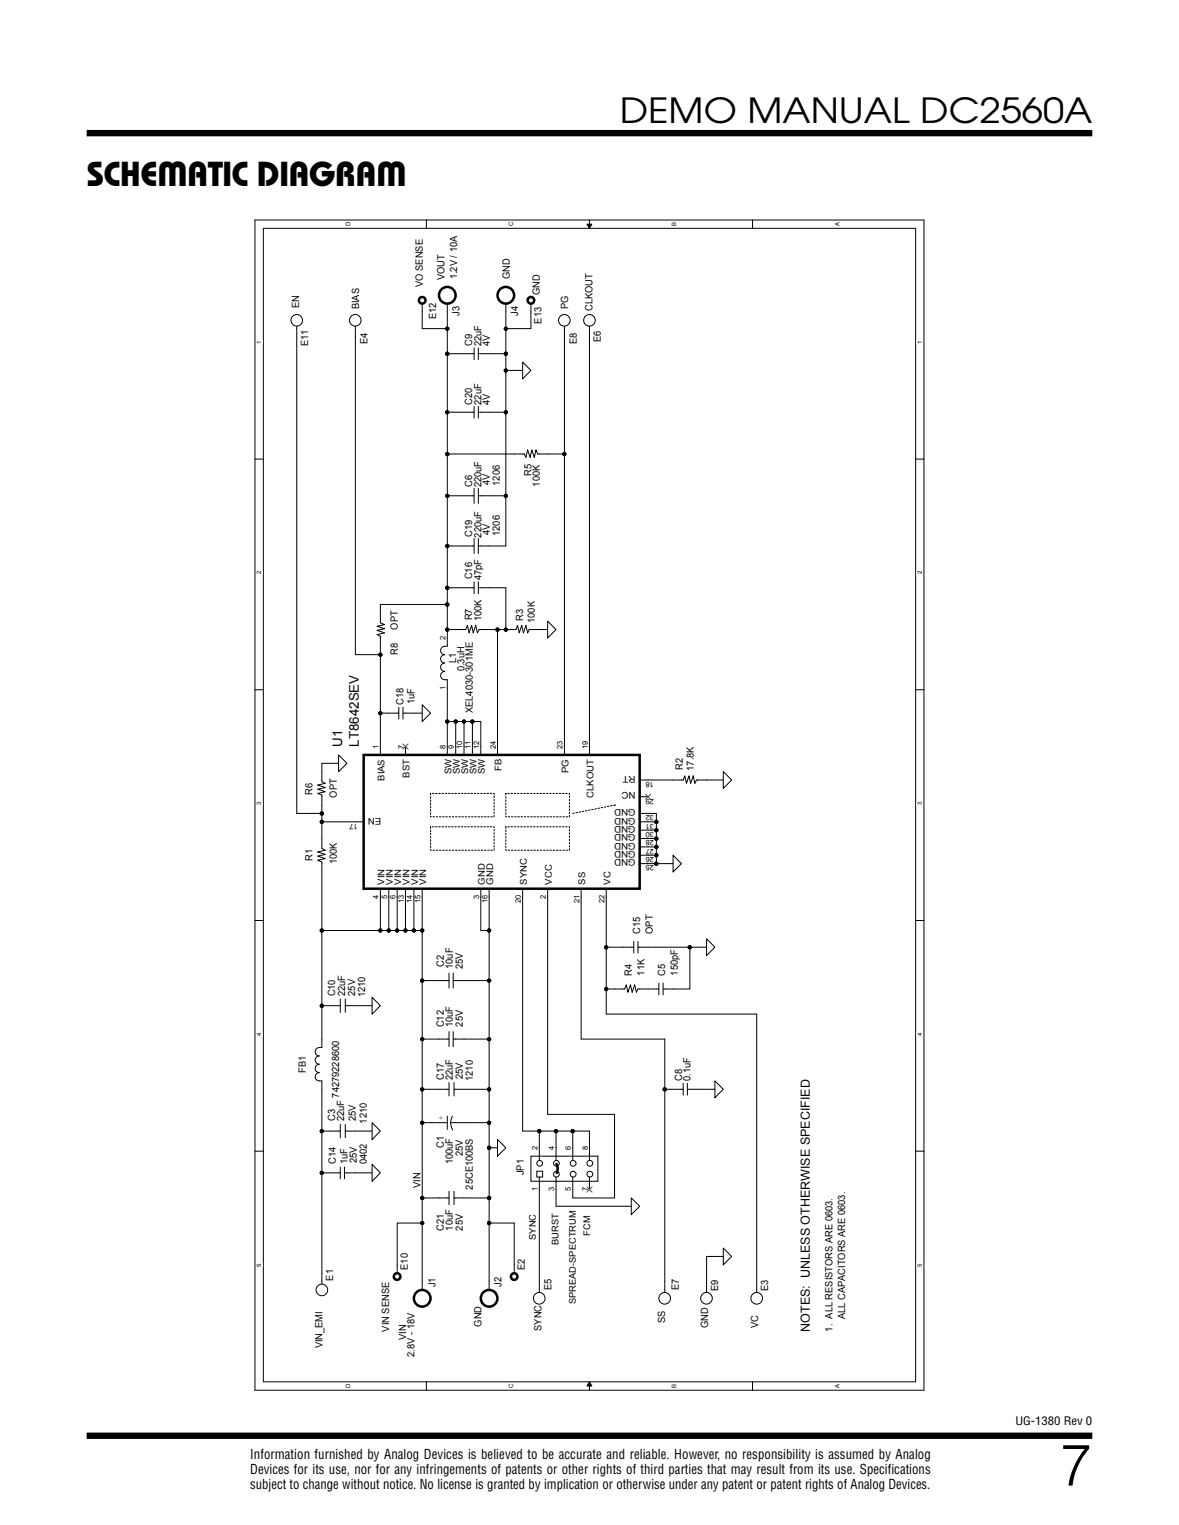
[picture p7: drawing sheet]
<svg xmlns="http://www.w3.org/2000/svg" width="216mm" height="279mm" viewBox="0 0 216 279" stroke-linecap="round" stroke-linejoin="round" font-family="sans-serif">
<path d="M15.9 24.4h184.1M15.9 263h184.1" fill="none" stroke="#000" stroke-width="1.2" stroke-linecap="butt"/>
<path d="M45.8 265.5h124.6v9.3h-124.6z" fill="#fff"/>
<path d="M46.7 40.3h122.5v214.4h-122.5zM48.2 41.8h119.5v211.4h-119.5z" fill="none" stroke="#000" stroke-width=".18"/>
<g fill="#fff">
<path d="M46.9 231.4h1.2v.6h-1.2z"/>
<path d="M167.8 231.4h1.3v.6h-1.3z"/>
</g>
<path d="M46.7 210.9h1.5M167.7 210.9h1.5" fill="none" stroke="#000" stroke-width=".18"/>
<g fill="#fff">
<path d="M46.9 189.2h1.2v.6h-1.2z"/>
<path d="M167.8 189.2h1.3v.6h-1.3z"/>
</g>
<path d="M46.7 168.6h1.5M167.7 168.6h1.5" fill="none" stroke="#000" stroke-width=".18"/>
<g fill="#fff">
<path d="M46.9 146.9h1.2v.6h-1.2z"/>
<path d="M167.8 146.9h1.3v.6h-1.3z"/>
</g>
<path d="M46.7 126.4h1.5M167.7 126.4h1.5" fill="none" stroke="#000" stroke-width=".18"/>
<g fill="#fff">
<path d="M46.9 104.6h1.2v.6h-1.2z"/>
<path d="M167.8 104.6h1.3v.6h-1.3z"/>
</g>
<path d="M46.7 84.1h1.5M167.7 84.1h1.5" fill="none" stroke="#000" stroke-width=".18"/>
<g fill="#fff">
<path d="M46.9 62.4h1.2v.6h-1.2z"/>
<path d="M167.8 62.4h1.3v.6h-1.3z"/>
<path d="M63.1 253.5h1.3v.8h-1.3z"/>
<path d="M63.1 40.7h1.3v.7h-1.3z"/>
<path d="M93 253.5h1.2v.8h-1.2z"/>
<path d="M93 40.7h1.2v.7h-1.2z"/>
</g>
<path d="M78.1 40.3v1.5M78.1 253.2v1.5" fill="none" stroke="#000" stroke-width=".18"/>
<g fill="#fff">
<path d="M122.9 253.6h1.2v.7h-1.2z"/>
<path d="M122.9 40.7h1.2v.7h-1.2z"/>
</g>
<path d="M107.5 41.1h.9l-.5 .7zM107.9 40.3v1.5M107.9 253.2l.5 .7h-.9zM107.9 253.2v1.5" fill="none" stroke="#000" stroke-width=".18"/>
<path d="M107.5 41.1h.9l-.5 .7zM107.9 253.2l.5 .7h-.9z" fill="#000"/>
<g fill="#fff">
<path d="M152.7 253.6h1.2v.7h-1.2z"/>
<path d="M152.7 40.7h1.2v.8h-1.2z"/>
</g>
<g fill="none" stroke="#000" stroke-width=".18">
<path d="M54.3 59.7v89.3h4.6M65.1 59.7v60.2h4.6M77.3 55.6v4.6h4.6M81.9 55.6v35.2M92.6 55.6v44.4h-5M97.2 55.6v4.6h-4.6M103.4 59.7v78.6M107.9 59.7v78.6M137.8 40.3v1.5M81.9 75.5h4.9M81.9 64.8h4.9M86.8 63.7v2.2"/>
<path d="M86.8 74.5v2.1M87.6 75.5h5M87.6 64.8h5M87.6 63.7v2.2M87.6 74.5v2.1M92.6 67.9h3.1M95.7 66.3l1.5 1.6-1.5 1.5zM81.9 90.8v9.2h4.9M81.9 90.8h4.9M81.9 83.2h14.1l.3 .6 .3-1.4 .5 1.4 .3-1.4 .4 1.4 .3-1.4 .4 .8h4.9M86.8 89.5v2.7M86.8 98.7v2.7"/>
<path d="M87.6 90.8h5M87.6 89.5v2.7M87.6 98.7v2.7M81.4 118.4a.77 .77 0 0 0-.7 .8 .77 .77 0 0 0 .7 .8 .75 .75 0 0 0-.7 .7 .75 .75 0 0 0 .7 .8M81.9 107.7h4.9M81.9 110.7h-12.2v3.4l.7 .3-1.3 .3 1.3 .5-1.3 .3 1.3 .4-1.3 .4 .6 .3v21.7M81.9 100v18.4h-.4M81.9 115.3h3.4l.3-.7 .3 1.3 .5-1.3 .3 1.3 .4-1.3 .3 1.3 .3-.6h6.8l.3-.7 .3 1.3 .4-1.3 .4 1.3 .4-1.3 .3 1.3 .3-.6h3.4M86.8 106.6v2.2M87.6 107.7h5v7.6M87.6 106.6v2.2M91.1 115.3v23"/>
<path d="M100.3 113.8l1.5 1.5-1.5 1.6zM62 138.3l1.5 1.6-1.5 1.5zM62 139.9h-3.1v3.3l.7 .3-1.4 .3 1.4 .5-1.4 .3 1.4 .5-1.4 .3 .7 .3v9.8l.7 .3-1.4 .3 1.4 .4-1.4 .4 1.4 .4-1.4 .3 .7 .3v26.4M69.7 130.7h3.3M73 129.6v2.1M73.8 130.7h3.5M73.8 129.6v2.1M74.3 136.8v1.5M77.3 129.1l1.6 1.6-1.6 1.5zM81.4 121.5a.77 .77 0 0 0-.7 .7 .77 .77 0 0 0 .7 .8 .76 .76 0 0 0-.7 .8 .76 .76 0 0 0 .7 .7h.5v13.8M81.9 132.2h6.1v6.1M83.4 132.2v6.1"/>
<path d="M85 132.2v6.1M86.5 132.2v6.1M58.9 150.6h7.7M117.1 142.9h8l.3-.8 .3 1.4 .5-1.4 .3 1.4 .4-1.4 .3 1.4 .3-.6h5M117.1 149h3.1v1.6M117.1 150.6h3.1M117.1 153.6h3.1M117.1 146h1.6M117.1 152.1h3.1M120.2 158.2h3.1M120.2 153.6v1.6h-3.1M120.2 155.2v1.5h-3.1"/>
<path d="M120.2 156.7v1.5h-3.1M120.2 150.6v3M123.3 156.7l1.5 1.5-1.5 1.5zM132.5 141.4l1.5 1.5-1.5 1.5zM58.9 170.5h10.8M69.7 162.8v7.7h1.5M71.2 162.8v7.7h1.5M72.7 162.8v7.7h1.6M74.3 162.8v7.7M74.3 170.5h1.5M75.8 162.8v7.7h1.5M77.3 179.7h4.9"/>
<path d="M77.3 162.8v56.7M82.2 178.3v2.7M83 179.7h6.6M83 178.3v2.7M88 162.8v7.7h1.6M89.6 162.8v73.5M95.7 162.8v44.4M100.3 162.8v41.4h12.2v15.3h-7.6v-3.8M106.4 162.8v27.6h15.3v46.4M111 173.5h5.1M111 162.8v23h27.6v51M116.1 172.5v2.1"/>
<path d="M116.8 172.5v2.1M116.8 173.5h12.6M126.3 173.5v7.7h-4.9M129.4 172l1.5 1.5-1.5 1.6zM58.5 196.5a.75 .75 0 0 0-.8 .8 .75 .75 0 0 0 .8 .7h.4v37.3M62.3 184.3h-3.4v7.6a.86 .86 0 0 0-1 .3 .86 .86 0 0 0 0 1l.6 .3a.76 .76 0 0 0-.8 .7 .76 .76 0 0 0 .8 .8 .76 .76 0 0 0-.8 .7 .76 .76 0 0 0 .8 .8M62.3 183v2.5M63.2 183v2.5M63.2 184.3h4.9M68.1 182.7l1.6 1.6-1.6 1.5zM77.3 199.6h4.9M77.3 190.4h4.9"/>
<path d="M82.2 189v2.8M82.2 198.3v2.5M83 190.4h6.6M83 189v2.8M83.1 198.3v2.5M83.1 199.6h6.5M111 181.2h3.4l.3-.8 .3 1.4 .5-1.4 .3 1.4 .4-1.4 .3 1.4 .3-.6h3.9M120.7 180.1v2.2M121.4 180.1v2.2M121.7 199.6h3.4M125.1 198.5v2.1M125.9 199.6h5"/>
<path d="M125.9 198.5v2.1M130.9 198l1.6 1.6-1.6 1.5zM58.9 214.9h3.4M58.9 207.2h3.4M62.3 206v2.5M62.3 213.8v2.2M63.1 214.9h5M63.1 213.8v2.2M63.2 206v2.5M63.2 207.2h4.9M68.1 213.3l1.6 1.6-1.6 1.5zM68.1 205.7l1.6 1.5-1.6 1.6z"/>
<path d="M77.3 219.5h4.9M77.3 219.5v4.6h-4.6v9.2M77.3 205.7h4.6M81.9 204.5v2.4M82.2 218.3v2.4M82.5 205.7h7.1M82.8 204.5l-.3 1.2 .1 .7 .3 .6M83.1 218.3v2.4M83.1 219.5h6.5M89.6 210.3h1.5M91.1 208.8l1.5 1.5-1.5 1.5zM95.7 207.2h3.1"/>
<path d="M97.2 211.8h12.3v4.6h-12.3zM98.3 214.6h1.1v1.1h-1.1zM98.8 215.7v21.1M101.8 207.2h6.1v5.4M101.8 207.2h-3v5.4M101.8 207.2v5.4M101.8 215.7v5.3h13.8M104.9 207.2v5.4M107.9 215.7v2.2M115.6 219.5l1.5 1.5-1.5 1.5zM77.3 224.1v12.2M89.6 224.1h4.6v9.2"/>
<path d="M132.5 228.7l1.5 1.5-1.5 1.5zM132.5 230.2h-3.1v6.6M137.8 253.2v1.5"/>
<circle cx="54.3" cy="58.7" r="1.06"/>
<circle cx="65.1" cy="58.7" r="1.06"/>
<circle cx="103.3" cy="58.7" r="1.06"/>
<circle cx="107.9" cy="58.7" r="1.06"/>
<circle cx="81.9" cy="75.5" r=".3"/>
<circle cx="81.9" cy="64.8" r=".3"/>
<circle cx="81.9" cy="60.2" r=".3"/>
<circle cx="92.6" cy="60.2" r=".29"/>
<circle cx="92.6" cy="67.9" r=".29"/>
<circle cx="92.6" cy="64.8" r=".3"/>
<circle cx="92.6" cy="75.5" r=".29"/>
<circle cx="81.9" cy="90.9" r=".3"/>
<circle cx="81.9" cy="83.2" r=".3"/>
<circle cx="92.6" cy="90.9" r=".29"/>
<circle cx="103.3" cy="83.2" r=".29"/>
<circle cx="69.7" cy="119.9" r=".3"/>
<circle cx="81.9" cy="100" r=".3"/>
<circle cx="81.9" cy="115.4" r=".3"/>
<circle cx="81.9" cy="110.8" r=".3"/>
<circle cx="81.9" cy="107.7" r=".3"/>
<circle cx="91.1" cy="115.4" r=".3"/>
<circle cx="92.6" cy="115.3" r=".3"/>
<circle cx="69.7" cy="130.7" r=".3"/>
<circle cx="81.9" cy="132.2" r=".3"/>
<circle cx="83.4" cy="132.2" r=".3"/>
<circle cx="85" cy="132.2" r=".29"/>
<circle cx="86.5" cy="132.2" r=".3"/>
<circle cx="58.9" cy="149" r=".3"/>
<circle cx="58.9" cy="150.6" r=".3"/>
<circle cx="120.2" cy="153.6" r=".3"/>
<circle cx="120.2" cy="156.7" r=".3"/>
<circle cx="120.2" cy="155.2" r=".3"/>
<circle cx="120.2" cy="152.1" r=".3"/>
<circle cx="120.2" cy="158.2" r=".3"/>
<circle cx="120.2" cy="150.6" r=".3"/>
<circle cx="58.9" cy="170.5" r=".3"/>
<circle cx="69.7" cy="170.5" r=".29"/>
<circle cx="71.2" cy="170.5" r=".3"/>
<circle cx="72.7" cy="170.5" r=".29"/>
<circle cx="74.2" cy="170.5" r=".3"/>
<circle cx="75.8" cy="170.5" r=".3"/>
<circle cx="77.3" cy="179.7" r=".3"/>
<circle cx="77.3" cy="170.5" r=".29"/>
<circle cx="89.6" cy="170.5" r=".3"/>
<circle cx="89.6" cy="179.7" r=".3"/>
<circle cx="111" cy="173.5" r=".3"/>
<circle cx="126.3" cy="173.5" r=".3"/>
<circle cx="58.9" cy="184.3" r=".3"/>
<circle cx="77.3" cy="199.6" r=".3"/>
<circle cx="77.3" cy="190.4" r=".29"/>
<circle cx="89.6" cy="199.6" r=".3"/>
<circle cx="89.6" cy="190.4" r=".3"/>
<circle cx="111" cy="181.2" r=".3"/>
<circle cx="121.7" cy="199.6" r=".3"/>
<circle cx="58.9" cy="207.2" r=".3"/>
<circle cx="58.9" cy="214.9" r=".3"/>
<circle cx="77.3" cy="205.7" r=".29"/>
<circle cx="77.3" cy="219.5" r=".3"/>
<circle cx="89.6" cy="219.5" r=".3"/>
<circle cx="89.6" cy="205.7" r=".3"/>
<circle cx="89.6" cy="210.3" r=".3"/>
<circle cx="98.8" cy="207.2" r=".3"/>
<circle cx="98.8" cy="213.1" r=".52"/>
<circle cx="101.8" cy="207.2" r=".3"/>
<circle cx="101.9" cy="215.1" r=".53"/>
<circle cx="101.9" cy="213.1" r=".52"/>
<circle cx="104.9" cy="207.2" r=".3"/>
<circle cx="105" cy="215.1" r=".53"/>
<circle cx="105" cy="213.1" r=".53"/>
<circle cx="108" cy="215.1" r=".53"/>
<circle cx="108" cy="213.1" r=".53"/>
<circle cx="58.9" cy="236.3" r="1.06"/>
<circle cx="77.3" cy="224.1" r=".29"/>
<circle cx="89.6" cy="224.1" r=".3"/>
<circle cx="98.7" cy="237.9" r="1.07"/>
<circle cx="121.7" cy="237.9" r="1.07"/>
<circle cx="129.4" cy="237.9" r="1.07"/>
<circle cx="138.6" cy="237.9" r="1.07"/>
</g>
<g fill="none" stroke="#000" stroke-width=".46">
<path d="M66.6 138.3h50.5v24.5h-50.5zM101.9 213.3l.2 .8-.1 .8"/>
<circle cx="77.3" cy="55" r=".61"/>
<circle cx="81.9" cy="54.1" r="1.53"/>
<circle cx="92.6" cy="54.1" r="1.53"/>
<circle cx="97.2" cy="55" r=".61"/>
<circle cx="72.7" cy="233.9" r=".61"/>
<circle cx="77.3" cy="237.9" r="1.53"/>
<circle cx="89.6" cy="237.9" r="1.53"/>
<circle cx="94.2" cy="233.9" r=".6"/>
</g>
<path d="M73.8 136.3l.9 1M74.7 136.3l-.9 .9M118.2 145.5l.9 .9M119.1 145.5l-.9 .9M107.5 217.5l.9 .9M108.4 217.5l-.9 .9" fill="none" stroke="#4c4c4c" stroke-width=".18"/>
<path d="M78.9 145.4h11.6v4.3h-11.6zM78.9 151.5h11.6v4.3h-11.6zM92.6 151.5h11.7v4.3h-11.7zM92.6 145.4h11.7v4.3h-11.7zM104.9 149l7.6-1.5M112.5 147.5h.1" fill="none" stroke="#000" stroke-width=".18" stroke-dasharray=".3 .3"/>
<g fill="#000">
<circle cx="81.9" cy="75.5" r=".3"/>
<circle cx="81.9" cy="64.8" r=".3"/>
<circle cx="81.9" cy="60.2" r=".3"/>
<circle cx="92.6" cy="60.2" r=".29"/>
<circle cx="92.6" cy="67.9" r=".29"/>
<circle cx="92.6" cy="64.8" r=".3"/>
<circle cx="92.6" cy="75.5" r=".29"/>
<circle cx="81.9" cy="90.9" r=".3"/>
<circle cx="81.9" cy="83.2" r=".3"/>
<circle cx="92.6" cy="90.9" r=".29"/>
<circle cx="103.3" cy="83.2" r=".29"/>
<circle cx="69.7" cy="119.9" r=".3"/>
<circle cx="81.9" cy="100" r=".3"/>
<circle cx="81.9" cy="115.4" r=".3"/>
<circle cx="81.9" cy="110.8" r=".3"/>
<circle cx="81.9" cy="107.7" r=".3"/>
<circle cx="91.1" cy="115.4" r=".3"/>
<circle cx="92.6" cy="115.3" r=".3"/>
<circle cx="69.7" cy="130.7" r=".3"/>
<circle cx="81.9" cy="132.2" r=".3"/>
<circle cx="83.4" cy="132.2" r=".3"/>
<circle cx="85" cy="132.2" r=".29"/>
<circle cx="86.5" cy="132.2" r=".3"/>
<circle cx="58.9" cy="149" r=".3"/>
<circle cx="58.9" cy="150.6" r=".3"/>
<circle cx="120.2" cy="153.6" r=".3"/>
<circle cx="120.2" cy="156.7" r=".3"/>
<circle cx="120.2" cy="155.2" r=".3"/>
<circle cx="120.2" cy="152.1" r=".3"/>
<circle cx="120.2" cy="158.2" r=".3"/>
<circle cx="120.2" cy="150.6" r=".3"/>
<circle cx="58.9" cy="170.5" r=".3"/>
<circle cx="69.7" cy="170.5" r=".29"/>
<circle cx="71.2" cy="170.5" r=".3"/>
<circle cx="72.7" cy="170.5" r=".29"/>
<circle cx="74.2" cy="170.5" r=".3"/>
<circle cx="75.8" cy="170.5" r=".3"/>
<circle cx="77.3" cy="179.7" r=".3"/>
<circle cx="77.3" cy="170.5" r=".29"/>
<circle cx="89.6" cy="170.5" r=".3"/>
<circle cx="89.6" cy="179.7" r=".3"/>
<circle cx="111" cy="173.5" r=".3"/>
<circle cx="126.3" cy="173.5" r=".3"/>
<circle cx="58.9" cy="184.3" r=".3"/>
<circle cx="77.3" cy="199.6" r=".3"/>
<circle cx="77.3" cy="190.4" r=".29"/>
<circle cx="89.6" cy="199.6" r=".3"/>
<circle cx="89.6" cy="190.4" r=".3"/>
<circle cx="111" cy="181.2" r=".3"/>
<circle cx="121.7" cy="199.6" r=".3"/>
<circle cx="58.9" cy="207.2" r=".3"/>
<circle cx="58.9" cy="214.9" r=".3"/>
<circle cx="77.3" cy="205.7" r=".29"/>
<circle cx="77.3" cy="219.5" r=".3"/>
<circle cx="89.6" cy="219.5" r=".3"/>
<circle cx="89.6" cy="205.7" r=".3"/>
<circle cx="89.6" cy="210.3" r=".3"/>
<circle cx="98.8" cy="207.2" r=".3"/>
<circle cx="101.8" cy="207.2" r=".3"/>
<circle cx="104.9" cy="207.2" r=".3"/>
<circle cx="77.3" cy="224.1" r=".29"/>
<circle cx="89.6" cy="224.1" r=".3"/>
</g>
<text font-size="10.6" x="194.1" y="272.2">7</text>
<g font-size="6.3">
<text x="113.5" y="22.5">DEMO MANUAL DC2560A</text>
<text x="15.9" y="34.1">SCHEMATIC DIAGRAM</text>
</g>
<g font-size="2.5">
<text x="45.8" y="267.2">Information furnished by Analog Devices is believed to be accurate and reliable. However, no responsibility is assumed by Analog</text>
<text x="45.8" y="270.1">Devices for its use, nor for any infringements of patents or other rights of third parties that may result from its use. Specifications</text>
<text x="45.8" y="272.9">subject to change without notice. No license is granted by implication or otherwise under any patent or patent rights of Analog Devices.</text>
</g>
<g font-size="2.4">
<text x="62.7" y="136.8" transform="rotate(-90 62.7 136.8)">U1</text>
<text x="65.7" y="136.8" transform="rotate(-90 65.7 136.8)">LT8642SEV</text>
</g>
<text font-size="2.3" x="148.3" y="244" transform="rotate(-90 148.3 244)">NOTES: UNLESS OTHERWISE SPECIFIED</text>
<text font-size="2.1" x="185.9" y="261.2">UG-1380 Rev 0</text>
<g font-size="1.8">
<text x="77.4" y="52.5" transform="rotate(-90 77.4 52.5)">VO SENSE</text>
<text x="81.4" y="51.3" transform="rotate(-90 81.4 51.3)">VOUT</text>
<text x="83.7" y="51.2" transform="rotate(-90 83.7 51.2)">1.2V / 10A</text>
<text x="93.3" y="51.2" transform="rotate(-90 93.3 51.2)">GND</text>
<text x="54.8" y="56.4" transform="rotate(-90 54.8 56.4)">EN</text>
<text x="65.8" y="56.7" transform="rotate(-90 65.8 56.7)">BIAS</text>
<text x="79.9" y="58.5" transform="rotate(-90 79.9 58.5)">E12</text>
<text x="84.2" y="57.9" transform="rotate(-90 84.2 57.9)">J3</text>
<text x="94.9" y="57.9" transform="rotate(-90 94.9 57.9)">J4</text>
<text x="98.9" y="54.1" transform="rotate(-90 98.9 54.1)">GND</text>
<text x="99.2" y="59.3" transform="rotate(-90 99.2 59.3)">E13</text>
<text x="104.1" y="56.7" transform="rotate(-90 104.1 56.7)">PG</text>
<text x="108.5" y="57" transform="rotate(-90 108.5 57)">CLKOUT</text>
<text x="56.4" y="63.4" transform="rotate(-90 56.4 63.4)">E11</text>
<text x="67.3" y="63" transform="rotate(-90 67.3 63)">E4</text>
<text x="86.5" y="63.4" transform="rotate(-90 86.5 63.4)">C9</text>
<text x="88.1" y="63.4" transform="rotate(-90 88.1 63.4)">22uF</text>
<text x="89.7" y="63.4" transform="rotate(-90 89.7 63.4)">4V</text>
<text x="105.6" y="63" transform="rotate(-90 105.6 63)">E8</text>
<text x="110" y="62.7" transform="rotate(-90 110 62.7)">E6</text>
<text x="86.5" y="74.1" transform="rotate(-90 86.5 74.1)">C20</text>
<text x="88.1" y="74.1" transform="rotate(-90 88.1 74.1)">22uF</text>
<text x="89.7" y="74.1" transform="rotate(-90 89.7 74.1)">4V</text>
<text x="86.5" y="89.1" transform="rotate(-90 86.5 89.1)">C6</text>
<text x="88.1" y="89.3" transform="rotate(-90 88.1 89.3)">220uF</text>
<text x="89.7" y="88.9" transform="rotate(-90 89.7 88.9)">4V</text>
<text x="91.5" y="89" transform="rotate(-90 91.5 89)">1206</text>
<text x="97.3" y="87.2" transform="rotate(-90 97.3 87.2)">R5</text>
<text x="98.9" y="89.1" transform="rotate(-90 98.9 89.1)">100K</text>
<text x="86.5" y="98.3" transform="rotate(-90 86.5 98.3)">C19</text>
<text x="88.1" y="98.5" transform="rotate(-90 88.1 98.5)">220uF</text>
<text x="89.7" y="98" transform="rotate(-90 89.7 98)">4V</text>
<text x="91.5" y="98.2" transform="rotate(-90 91.5 98.2)">1206</text>
<text x="86.5" y="106.1" transform="rotate(-90 86.5 106.1)">C16</text>
<text x="88.1" y="106.3" transform="rotate(-90 88.1 106.3)">47pF</text>
<text x="86.5" y="113.7" transform="rotate(-90 86.5 113.7)">R7</text>
<text x="88.1" y="113.8" transform="rotate(-90 88.1 113.8)">100K</text>
<text x="95.8" y="113.8" transform="rotate(-90 95.8 113.8)">R3</text>
<text x="72.8" y="119.9" transform="rotate(-90 72.8 119.9)">R8</text>
<text x="72.8" y="115.3" transform="rotate(-90 72.8 115.3)">OPT</text>
<text x="97.9" y="114.1" transform="rotate(-90 97.9 114.1)">100K</text>
<text x="83.5" y="121.5" transform="rotate(-90 83.5 121.5)">L1</text>
<text x="85.1" y="123" transform="rotate(-90 85.1 123)">0.3uH</text>
<text x="73.9" y="129.1" transform="rotate(-90 73.9 129.1)">C18</text>
<text x="75.9" y="129" transform="rotate(-90 75.9 129)">1uF</text>
<text x="86.6" y="130.7" transform="rotate(-90 86.6 130.7)">XEL4030-301ME</text>
<text x="125.1" y="141.1" transform="rotate(-90 125.1 141.1)">R2</text>
<text x="127" y="141.2" transform="rotate(-90 127 141.2)">17.8K</text>
<text x="57.2" y="145.7" transform="rotate(-90 57.2 145.7)">R6</text>
<text x="61.7" y="146.1" transform="rotate(-90 61.7 146.1)">OPT</text>
<text x="57.2" y="157.8" transform="rotate(-90 57.2 157.8)">R1</text>
<text x="61.7" y="158.4" transform="rotate(-90 61.7 158.4)">100K</text>
<text x="117.2" y="171.1" transform="rotate(-90 117.2 171.1)">C15</text>
<text x="119.5" y="171.1" transform="rotate(-90 119.5 171.1)">OPT</text>
<text x="81.3" y="177.2" transform="rotate(-90 81.3 177.2)">C2</text>
<text x="82.9" y="177.5" transform="rotate(-90 82.9 177.5)">10uF</text>
<text x="84.8" y="177.5" transform="rotate(-90 84.8 177.5)">25V</text>
<text x="115.7" y="178.7" transform="rotate(-90 115.7 178.7)">R4</text>
<text x="118" y="178.7" transform="rotate(-90 118 178.7)">11K</text>
<text x="121.8" y="178.7" transform="rotate(-90 121.8 178.7)">C5</text>
<text x="124.1" y="178.7" transform="rotate(-90 124.1 178.7)">150pF</text>
<text x="61.3" y="182.6" transform="rotate(-90 61.3 182.6)">C10</text>
<text x="63.2" y="182.6" transform="rotate(-90 63.2 182.6)">22uF</text>
<text x="65" y="182.4" transform="rotate(-90 65 182.4)">25V</text>
<text x="66.9" y="182.7" transform="rotate(-90 66.9 182.7)">1210</text>
<text x="81.3" y="188.2" transform="rotate(-90 81.3 188.2)">C12</text>
<text x="82.9" y="188.2" transform="rotate(-90 82.9 188.2)">10uF</text>
<text x="84.8" y="188.1" transform="rotate(-90 84.8 188.1)">25V</text>
<text x="56" y="196.5" transform="rotate(-90 56 196.5)">FB1</text>
<text x="81.3" y="197.9" transform="rotate(-90 81.3 197.9)">C17</text>
<text x="82.9" y="197.9" transform="rotate(-90 82.9 197.9)">22uF</text>
<text x="84.8" y="197.7" transform="rotate(-90 84.8 197.7)">25V</text>
<text x="62.1" y="201.1" transform="rotate(-90 62.1 201.1)">74279228600</text>
<text x="86.6" y="198" transform="rotate(-90 86.6 198)">1210</text>
<text x="124.9" y="198" transform="rotate(-90 124.9 198)">C8</text>
<text x="126.4" y="198" transform="rotate(-90 126.4 198)">0.1uF</text>
<text x="61.3" y="205.4" transform="rotate(-90 61.3 205.4)">C3</text>
<text x="63" y="205.4" transform="rotate(-90 63 205.4)">22uF</text>
<text x="65.2" y="205.4" transform="rotate(-90 65.2 205.4)">25V</text>
<text x="67.2" y="205.9" transform="rotate(-90 67.2 205.9)">1210</text>
<text x="61.5" y="213.2" transform="rotate(-90 61.5 213.2)">C14</text>
<text x="63.6" y="213.3" transform="rotate(-90 63.6 213.3)">1uF</text>
<text x="65.3" y="213" transform="rotate(-90 65.3 213)">25V</text>
<text x="67.2" y="213.3" transform="rotate(-90 67.2 213.3)">0402</text>
<text x="81.3" y="210.3" transform="rotate(-90 81.3 210.3)">C1</text>
<text x="82.9" y="213.3" transform="rotate(-90 82.9 213.3)">100uF</text>
<text x="84.8" y="211.8" transform="rotate(-90 84.8 211.8)">25V</text>
<text x="95.9" y="215.3" transform="rotate(-90 95.9 215.3)">JP1</text>
<text x="77" y="217.6" transform="rotate(-90 77 217.6)">VIN</text>
<text x="86.6" y="217.9" transform="rotate(-90 86.6 217.9)">25CE100BS</text>
<text x="81.3" y="225.5" transform="rotate(-90 81.3 225.5)">C21</text>
<text x="82.9" y="225.5" transform="rotate(-90 82.9 225.5)">10uF</text>
<text x="84.8" y="225.5" transform="rotate(-90 84.8 225.5)">25V</text>
<text x="74.7" y="232.7" transform="rotate(-90 74.7 232.7)">E10</text>
<text x="96.1" y="232.7" transform="rotate(-90 96.1 232.7)">E2</text>
<text x="61" y="234.6" transform="rotate(-90 61 234.6)">E1</text>
<text x="79.7" y="235.9" transform="rotate(-90 79.7 235.9)">J1</text>
<text x="91.8" y="235.7" transform="rotate(-90 91.8 235.7)">J2</text>
<text x="101" y="236.3" transform="rotate(-90 101 236.3)">E5</text>
<text x="124.3" y="236.3" transform="rotate(-90 124.3 236.3)">E7</text>
<text x="131.5" y="236.5" transform="rotate(-90 131.5 236.5)">E9</text>
<text x="140.7" y="236.5" transform="rotate(-90 140.7 236.5)">E3</text>
<text x="71.3" y="244" transform="rotate(-90 71.3 244)">VIN SENSE</text>
<text x="74.4" y="245.5" transform="rotate(-90 74.4 245.5)">VIN</text>
<text x="88.1" y="243.1" transform="rotate(-90 88.1 243.1)">GND</text>
<text x="99.2" y="243.8" transform="rotate(-90 99.2 243.8)">SYNC</text>
<text x="121.8" y="242.5" transform="rotate(-90 121.8 242.5)">SS</text>
<text x="129.7" y="243.4" transform="rotate(-90 129.7 243.4)">GND</text>
<text x="138.8" y="243.4" transform="rotate(-90 138.8 243.4)">VC</text>
<text x="152.5" y="244" transform="rotate(-90 152.5 244)">1. ALL RESISTORS ARE 0603.</text>
<text x="154.8" y="241.7" transform="rotate(-90 154.8 241.7)">ALL CAPACITORS ARE 0603.</text>
<text x="59.1" y="247" transform="rotate(-90 59.1 247)">VIN_EMI</text>
<text x="75.9" y="248.6" transform="rotate(-90 75.9 248.6)">2.8V - 18V</text>
</g>
<g font-size="1.7">
<text x="70.4" y="143.1" transform="rotate(-90 70.4 143.1)">BIAS</text>
<text x="75" y="142.5" transform="rotate(-90 75 142.5)">BST</text>
<text x="82.7" y="141.9" transform="rotate(-90 82.7 141.9)">SW</text>
<text x="84.2" y="141.9" transform="rotate(-90 84.2 141.9)">SW</text>
<text x="85.7" y="141.9" transform="rotate(-90 85.7 141.9)">SW</text>
<text x="87.3" y="141.9" transform="rotate(-90 87.3 141.9)">SW</text>
<text x="88.8" y="141.9" transform="rotate(-90 88.8 141.9)">SW</text>
<text x="91.9" y="141.3" transform="rotate(-90 91.9 141.3)">FB</text>
<text x="104.1" y="141.6" transform="rotate(-90 104.1 141.6)">PG</text>
<text x="116.4" y="142.1" transform="rotate(-180 116.4 142.1)">RT</text>
<text x="69.8" y="149.8" transform="rotate(-180 69.8 149.8)">EN</text>
<text x="108.7" y="146.2" transform="rotate(-90 108.7 146.2)">CLKOUT</text>
<text x="116.4" y="149.8" transform="rotate(-180 116.4 149.8)">GND</text>
<text x="116.4" y="148.2" transform="rotate(-180 116.4 148.2)">GND</text>
<text x="116.4" y="145.2" transform="rotate(-180 116.4 145.2)">NC</text>
<text x="116.4" y="155.9" transform="rotate(-180 116.4 155.9)">GND</text>
<text x="116.4" y="154.4" transform="rotate(-180 116.4 154.4)">GND</text>
<text x="116.4" y="152.8" transform="rotate(-180 116.4 152.8)">GND</text>
<text x="116.4" y="151.3" transform="rotate(-180 116.4 151.3)">GND</text>
<text x="116.4" y="157.4" transform="rotate(-180 116.4 157.4)">GND</text>
<text x="70.4" y="162.1" transform="rotate(-90 70.4 162.1)">VIN</text>
<text x="71.9" y="162.1" transform="rotate(-90 71.9 162.1)">VIN</text>
<text x="73.5" y="162.1" transform="rotate(-90 73.5 162.1)">VIN</text>
<text x="75" y="162.1" transform="rotate(-90 75 162.1)">VIN</text>
<text x="76.5" y="162.1" transform="rotate(-90 76.5 162.1)">VIN</text>
<text x="78.1" y="162.1" transform="rotate(-90 78.1 162.1)">VIN</text>
<text x="88.8" y="162.1" transform="rotate(-90 88.8 162.1)">GND</text>
<text x="90.3" y="162.1" transform="rotate(-90 90.3 162.1)">GND</text>
<text x="96.5" y="162.1" transform="rotate(-90 96.5 162.1)">SYNC</text>
<text x="101" y="162.1" transform="rotate(-90 101 162.1)">VCC</text>
<text x="107.2" y="162.1" transform="rotate(-90 107.2 162.1)">SS</text>
<text x="111.8" y="162.1" transform="rotate(-90 111.8 162.1)">VC</text>
<text x="98.1" y="227.1" transform="rotate(-90 98.1 227.1)">SYNC</text>
<text x="108.1" y="226.4" transform="rotate(-90 108.1 226.4)">FCM</text>
<text x="102.2" y="228.1" transform="rotate(-90 102.2 228.1)">BURST</text>
<text x="105.5" y="238.9" transform="rotate(-90 105.5 238.9)">SPREAD-SPECTRUM</text>
</g>
<g font-size="1.4">
<text x="81.6" y="117.3" transform="rotate(-90 81.6 117.3)">2</text>
<text x="81.6" y="126.4" transform="rotate(-90 81.6 126.4)">1</text>
<text x="69.3" y="137.2" transform="rotate(-90 69.3 137.2)">1</text>
<text x="73.9" y="137.2" transform="rotate(-90 73.9 137.2)">7</text>
<text x="81.6" y="137.2" transform="rotate(-90 81.6 137.2)">8</text>
<text x="83.1" y="137.2" transform="rotate(-90 83.1 137.2)">9</text>
<text x="84.6" y="137.2" transform="rotate(-90 84.6 137.2)">10</text>
<text x="86.2" y="137.2" transform="rotate(-90 86.2 137.2)">11</text>
<text x="87.7" y="137.2" transform="rotate(-90 87.7 137.2)">12</text>
<text x="90.8" y="137.2" transform="rotate(-90 90.8 137.2)">24</text>
<text x="103" y="137.2" transform="rotate(-90 103 137.2)">23</text>
<text x="107.6" y="137.2" transform="rotate(-90 107.6 137.2)">19</text>
<text x="119.8" y="143.2" transform="rotate(-180 119.8 143.2)">18</text>
<text x="119.8" y="149.4" transform="rotate(-180 119.8 149.4)">32</text>
<text x="119.8" y="146.3" transform="rotate(-180 119.8 146.3)">29</text>
<text x="65.5" y="150.9" transform="rotate(-180 65.5 150.9)">17</text>
<text x="119.8" y="155.5" transform="rotate(-180 119.8 155.5)">27</text>
<text x="119.8" y="154" transform="rotate(-180 119.8 154)">28</text>
<text x="119.8" y="150.9" transform="rotate(-180 119.8 150.9)">31</text>
<text x="119.8" y="152.4" transform="rotate(-180 119.8 152.4)">30</text>
<text x="119.8" y="158.6" transform="rotate(-180 119.8 158.6)">25</text>
<text x="119.8" y="157" transform="rotate(-180 119.8 157)">26</text>
<text x="69.3" y="164.7" transform="rotate(-90 69.3 164.7)">4</text>
<text x="70.9" y="164.7" transform="rotate(-90 70.9 164.7)">5</text>
<text x="72.4" y="164.7" transform="rotate(-90 72.4 164.7)">6</text>
<text x="73.9" y="165.4" transform="rotate(-90 73.9 165.4)">13</text>
<text x="75.5" y="165.4" transform="rotate(-90 75.5 165.4)">14</text>
<text x="77" y="165.4" transform="rotate(-90 77 165.4)">15</text>
<text x="87.7" y="164.7" transform="rotate(-90 87.7 164.7)">3</text>
<text x="89.2" y="165.4" transform="rotate(-90 89.2 165.4)">16</text>
<text x="95.4" y="165.4" transform="rotate(-90 95.4 165.4)">20</text>
<text x="100" y="164.7" transform="rotate(-90 100 164.7)">2</text>
<text x="106.1" y="165.4" transform="rotate(-90 106.1 165.4)">21</text>
<text x="110.7" y="165.4" transform="rotate(-90 110.7 165.4)">22</text>
<text x="81.2" y="205.2" transform="rotate(-90 81.2 205.2)">+</text>
<text x="98.4" y="210.7" transform="rotate(-90 98.4 210.7)">2</text>
<text x="101.5" y="210.7" transform="rotate(-90 101.5 210.7)">4</text>
<text x="104.6" y="210.7" transform="rotate(-90 104.6 210.7)">6</text>
<text x="107.6" y="210.7" transform="rotate(-90 107.6 210.7)">8</text>
<text x="98.4" y="218.3" transform="rotate(-90 98.4 218.3)">1</text>
<text x="101.5" y="218.3" transform="rotate(-90 101.5 218.3)">3</text>
<text x="104.6" y="218.3" transform="rotate(-90 104.6 218.3)">5</text>
<text x="107.6" y="218.3" transform="rotate(-90 107.6 218.3)">7</text>
</g>
<g font-size="1.1">
<text x="64.1" y="41.4" transform="rotate(-90 64.1 41.4)">D</text>
<text x="94" y="41.4" transform="rotate(-90 94 41.4)">C</text>
<text x="123.8" y="41.4" transform="rotate(-90 123.8 41.4)">B</text>
<text x="153.7" y="41.4" transform="rotate(-90 153.7 41.4)">A</text>
<text x="47.8" y="63" transform="rotate(-90 47.8 63)">1</text>
<text x="168.8" y="63" transform="rotate(-90 168.8 63)">1</text>
<text x="47.8" y="105.2" transform="rotate(-90 47.8 105.2)">2</text>
<text x="168.8" y="105.2" transform="rotate(-90 168.8 105.2)">2</text>
<text x="47.8" y="147.5" transform="rotate(-90 47.8 147.5)">3</text>
<text x="168.8" y="147.5" transform="rotate(-90 168.8 147.5)">3</text>
<text x="47.8" y="189.8" transform="rotate(-90 47.8 189.8)">4</text>
<text x="168.8" y="189.8" transform="rotate(-90 168.8 189.8)">4</text>
<text x="47.8" y="232" transform="rotate(-90 47.8 232)">5</text>
<text x="168.8" y="232" transform="rotate(-90 168.8 232)">5</text>
<text x="64.1" y="254.3" transform="rotate(-90 64.1 254.3)">D</text>
<text x="94" y="254.3" transform="rotate(-90 94 254.3)">C</text>
<text x="123.8" y="254.3" transform="rotate(-90 123.8 254.3)">B</text>
<text x="153.7" y="254.3" transform="rotate(-90 153.7 254.3)">A</text>
</g>
</svg>
